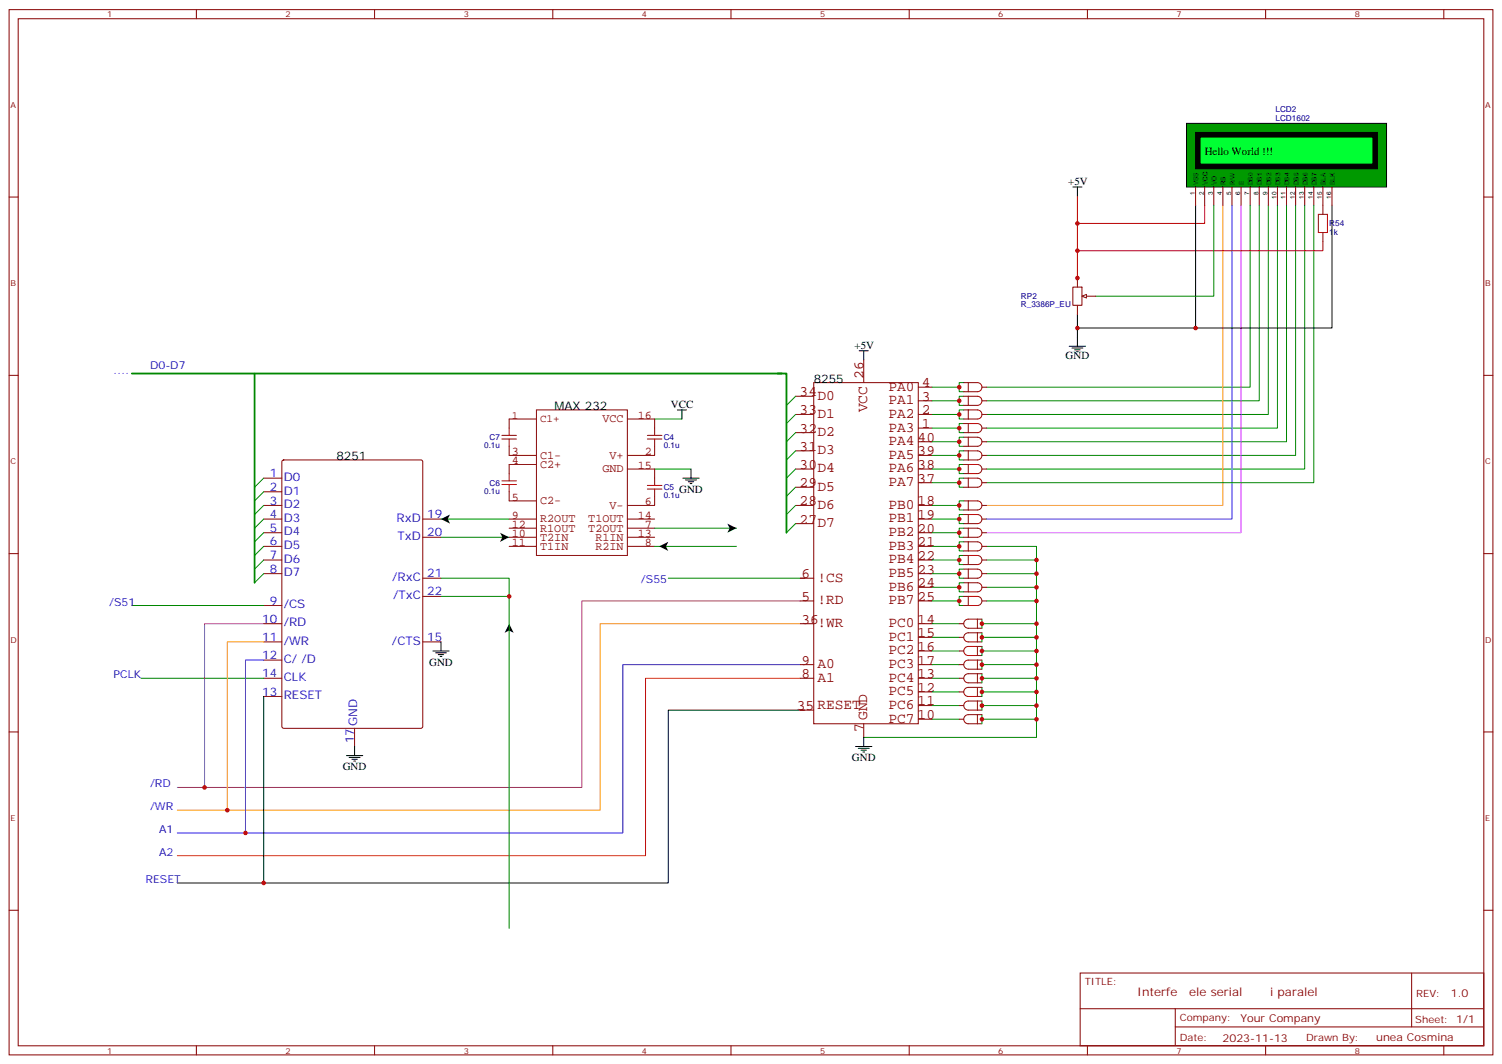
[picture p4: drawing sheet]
<svg xmlns="http://www.w3.org/2000/svg" width="583mm" height="413mm" viewBox="0 0 583 413" stroke-linecap="round" stroke-linejoin="round" font-family="sans-serif">
<g fill="none" stroke="#870000" stroke-width=".39">
<path d="M3.5 3.7h575.8v405.4h-575.8zM7.1 7.3h568.6v398.3h-568.6zM76.2 3.7v3.6M145.3 3.7v3.6M214.5 3.7v3.6M283.6 3.7v3.6M352.8 3.7v3.6M421.9 3.7v3.6M491.1 3.7v3.6M560.2 3.7v3.6M3.5 76.4h3.6M513.3 79.6v3.5"/>
<path d="M575.7 76.4h3.6M513.3 90.2v3.5M416.3 111.3h3.5v7.1h-3.5zM418 107.8v3.5M418 118.4v3.5M421.6 114.9h3.5M3.5 145.6h3.6M373.9 148.4h1.8M373.9 151.9h1.8M373.9 153.7h1.8M373.9 157.2h1.8M373.9 159h1.8"/>
<path d="M381 150.1h1.8M381 155.4h1.8M575.7 145.6h3.6M109.6 178.6l.5-.2h53.2l.7 .4v102.9l-.4 .7h-53.5l-.7-.4v-102.9zM197.6 162.5v3.5M197.6 173.1v3.5M254 162.5v3.5M254 173.1v3.5M373.9 162.5h1.8M373.9 164.3h1.8M373.9 167.8h1.8M373.9 169.5h1.8"/>
<path d="M373.9 173.1h1.8M373.9 174.8h1.8M373.9 178.4h1.8M381 160.7h1.8M381 166h1.8M381 171.3h1.8M381 176.6h1.8M102.3 196h7.1M102.3 190.7h7.1M102.3 185.4h7.1M197.6 180.1v3.6M197.6 190.7v3.5"/>
<path d="M254 181.9v3.5M254 192.5v3.5M373.9 185.4h1.8M373.9 180.1h1.8M373.9 183.7h1.8M373.9 194.2h1.8M373.9 197.8h1.8M373.9 199.5h1.8M373.9 188.9h1.8M381 196h1.8M381 181.9h1.8M381 187.2h1.8"/>
<path d="M3.5 214.7h3.6M102.3 201.3h7.1M102.3 217.2h7.1M102.3 211.9h7.1M102.3 206.6h7.1M164 208.4h7.1M164 201.3h7.1M373.9 208.4h1.8M373.9 203.1h1.8M373.9 204.8h1.8M373.9 210.1h1.8M373.9 213.6h1.8"/>
<path d="M373.9 215.4h1.8M373.9 218.9h1.8M381 201.3h1.8M381 217.2h1.8M381 211.9h1.8M381 206.6h1.8M575.7 214.7h3.6M102.3 234.8h7.1M102.3 222.5h7.1M164 231.3h7.1M164 224.2h7.1M373.9 231.3h1.8"/>
<path d="M373.9 224.2h1.8M373.9 234.8h1.8M373.9 220.7h1.8M373.9 226h1.8M373.9 229.5h1.8M381 222.5h1.8M381 227.8h1.8M381 233h1.8M102.3 248.9h7.1M102.3 256h7.1M102.3 241.9h7.1M164 248.9h7.1"/>
<path d="M372.2 241.9h1.7M372.2 247.2h1.7M372.2 252.4h1.7M372.2 257.7h1.7M379.2 248.9h1.8M379.2 256h1.8M379.2 240.1h1.8M379.2 243.6h1.8M379.2 245.4h1.8M379.2 250.7h1.8M379.2 254.2h1.8M379.2 259.5h1.8"/>
<path d="M102.3 263h7.1M102.3 270.1h7.1M372.2 263h1.7M372.2 268.3h1.7M372.2 273.6h1.7M372.2 278.9h1.7M379.2 270.1h1.8M379.2 261.3h1.8M379.2 264.8h1.8M379.2 266.6h1.8M379.2 271.9h1.8M379.2 275.4h1.8"/>
<path d="M379.2 277.1h1.8M3.5 283.8h3.6M137.6 282.4v7.1M379.2 280.7h1.8M575.7 283.8h3.6M3.5 353h3.6M575.7 353h3.6M419.1 377.3h156.6v28.3h-156.6zM547.7 377.4v20.8M419.1 391.2h156.5M456 398.2h119.6M456 391.2v14.1"/>
<path d="M76.2 405.6v3.5M145.3 405.6v3.5M214.5 405.6v3.5M283.6 405.6v3.5M352.8 405.6v3.5M421.9 405.6v3.5M491.1 405.6v3.5M560.2 405.6v3.5"/>
</g>
<g fill="none" stroke="#a10000" stroke-width=".39">
<path d="M511.5 83.1h3.6v7.1h-3.6zM375.7 148.4h3.5a1.76 1.76 0 0 1 1.8 1.7 1.76 1.76 0 0 1-1.8 1.8h-3.5zM375.7 153.7h3.5a1.76 1.76 0 0 1 1.8 1.7 1.76 1.76 0 0 1-1.8 1.8h-3.5zM375.7 159h3.5a1.76 1.76 0 0 1 1.8 1.7 1.76 1.76 0 0 1-1.8 1.8h-3.5zM194.7 170.3h5.7M194.7 168.8h5.7M197.6 166v2.8M197.6 170.3v2.8M251.2 170.3h5.6M251.2 168.8h5.6M254 166v2.8M254 170.3v2.8"/>
<path d="M375.7 164.3h3.5a1.76 1.76 0 0 1 1.8 1.7 1.76 1.76 0 0 1-1.8 1.8h-3.5zM375.7 169.5h3.5a1.76 1.76 0 0 1 1.8 1.8 1.76 1.76 0 0 1-1.8 1.8h-3.5zM375.7 174.8h3.5a1.76 1.76 0 0 1 1.8 1.8 1.76 1.76 0 0 1-1.8 1.8h-3.5zM194.7 187.9h5.7M194.7 186.5h5.7M197.6 183.7v2.8M197.6 187.9v2.8M251.2 189.7h5.6M251.2 188.2h5.6M254 185.4v2.8M254 189.7v2.8M375.7 180.1h3.5a1.76 1.76 0 0 1 1.8 1.8 1.76 1.76 0 0 1-1.8 1.8h-3.5z"/>
<path d="M375.7 194.2h3.5a1.76 1.76 0 0 1 1.8 1.8 1.76 1.76 0 0 1-1.8 1.8h-3.5zM375.7 199.5h3.5a1.76 1.76 0 0 1 1.8 1.8 1.76 1.76 0 0 1-1.8 1.8h-3.5zM375.7 185.4h3.5a1.76 1.76 0 0 1 1.8 1.8 1.76 1.76 0 0 1-1.8 1.7h-3.5zM375.7 204.8h3.5a1.76 1.76 0 0 1 1.8 1.8 1.76 1.76 0 0 1-1.8 1.8h-3.5zM375.7 210.1h3.5a1.76 1.76 0 0 1 1.8 1.8 1.76 1.76 0 0 1-1.8 1.7h-3.5zM375.7 215.4h3.5a1.76 1.76 0 0 1 1.8 1.8 1.76 1.76 0 0 1-1.8 1.7h-3.5zM375.7 220.7h3.5a1.76 1.76 0 0 1 1.8 1.8 1.76 1.76 0 0 1-1.8 1.7h-3.5zM375.7 226h3.5a1.76 1.76 0 0 1 1.8 1.8 1.76 1.76 0 0 1-1.8 1.7h-3.5zM375.7 231.3h3.5a1.76 1.76 0 0 1 1.8 1.7 1.76 1.76 0 0 1-1.8 1.8h-3.5zM374.5 240.6l1.2-.5h3.5v3.5h-3.5a1.76 1.76 0 0 1-1.6-1.1 1.76 1.76 0 0 1 .4-1.9zM374.5 245.9l1.2-.5h3.5v3.5h-3.5a1.76 1.76 0 0 1-1.6-1.1 1.76 1.76 0 0 1 .4-1.9zM374.5 251.2l1.2-.5h3.5v3.5h-3.5a1.76 1.76 0 0 1-1.6-1.1 1.76 1.76 0 0 1 .4-1.9z"/>
<path d="M374.5 256.5l1.2-.5h3.5v3.5h-3.5a1.76 1.76 0 0 1-1.6-1.1 1.76 1.76 0 0 1 .4-1.9zM374.5 261.8l1.2-.5h3.5v3.5h-3.5a1.76 1.76 0 0 1-1.6-1.1 1.76 1.76 0 0 1 .4-1.9zM374.5 267.1l1.2-.5h3.5v3.5h-3.5a1.76 1.76 0 0 1-1.6-1.1 1.76 1.76 0 0 1 .4-1.9zM374.5 272.4l1.2-.5h3.5v3.5h-3.5a1.76 1.76 0 0 1-1.6-1.1 1.76 1.76 0 0 1 .4-1.9zM374.5 277.7l1.2-.6h3.5v3.6h-3.5a1.76 1.76 0 0 1-1.6-1.1 1.76 1.76 0 0 1 .4-1.9z"/>
</g>
<g fill="none" stroke="#850000" stroke-width=".39">
<path d="M335.1 139.6v8.8M208.1 159h35.3v56.4h-35.3zM308.7 153.7h7M315.7 148.4h40.6v132.3h-40.6zM356.3 150.1h5.3M356.3 155.4h5.3M197.6 176.6h10.5M197.6 162.5h10.5M243.4 176.6h10.6M243.4 162.5h10.6M308.7 160.7h7M308.7 167.8h7"/>
<path d="M308.7 174.8h7M356.3 176.6h5.3M356.3 171.3h5.3M356.3 160.7h5.3M356.3 166h5.3M197.6 194.2h10.5M197.6 180.1h10.5M243.4 196h10.6M243.4 181.9h10.6M308.7 196h7M308.7 181.9h7M308.7 188.9h7"/>
<path d="M356.3 196h5.3M356.3 181.9h5.3M356.3 187.2h5.3M197.6 201.3h10.5M197.6 211.9h10.5M197.6 204.8h10.5M197.6 208.4h10.5M243.4 201.3h10.6M243.4 211.9h10.6M243.4 204.8h10.6M243.4 208.4h10.6M308.7 203.1h7"/>
<path d="M356.3 201.3h5.3M356.3 211.9h5.3M356.3 217.2h5.3M356.3 206.6h5.3M310.4 224.2h5.3M310.4 233h5.3M356.3 233h5.3M356.3 227.8h5.3M356.3 222.5h5.3M310.4 257.7h5.3M310.4 241.9h5.3M356.3 257.7h5.3"/>
<path d="M356.3 241.9h5.3M356.3 252.4h5.3M356.3 247.2h5.3M310.4 263h5.3M310.4 275.4h5.3M356.3 263h5.3M356.3 268.3h5.3M356.3 273.6h5.3M356.3 278.9h5.3M335.1 280.7v5.3"/>
</g>
<g fill="none" stroke="#008700" stroke-width=".39">
<path d="M471 79.6v35.3h-45.9M485.1 79.6v70.5h-102.3M488.6 79.6v75.8h-105.8M492.1 79.6v81.1h-109.3M495.7 79.6v86.4h-112.9M499.2 79.6v91.7h-116.4M502.7 79.6v97h-119.9M506.2 79.6v102.3h-123.4M509.8 79.6v107.6h-127M308.7 153.7l-3.5 3.5M372.2 150.1v1.8h1.7M372.2 155.4v1.8h1.7"/>
<path d="M373.9 148.4h-1.7v1.7h-10.6M373.9 153.7h-1.7v1.7h-10.6M373.9 159h-1.7v1.7h-10.6M254 162.5h10.6M308.7 160.7l-3.5 3.6M308.7 167.8l-3.5 3.5M308.7 174.8l-3.5 3.6M372.2 160.7v1.8h1.7M372.2 166v1.8h1.7M372.2 171.3v1.8h1.7M372.2 176.6v1.8h1.7M373.9 164.3h-1.7v1.7h-10.6"/>
<path d="M373.9 169.5h-1.7v1.8h-10.6M373.9 174.8h-1.7v1.8h-10.6M102.3 196l-3.5 3.5M102.3 190.7l-3.5 3.5M102.3 185.4l-3.5 3.5M254 181.9h14.1M308.7 181.9l-3.5 3.5M308.7 188.9l-3.5 3.6M308.7 196l-3.5 3.5M372.2 181.9v1.8h1.7M372.2 196v1.8h1.7M372.2 187.2v1.7h1.7"/>
<path d="M373.9 180.1h-1.7v1.8h-10.6M373.9 194.2h-1.7v1.8h-10.6M373.9 199.5h-1.7v1.8h-10.6M373.9 185.4h-1.7v1.8h-10.6M102.3 217.2l-3.5 3.5M102.3 211.9l-3.5 3.5M102.3 206.6l-3.5 3.5M102.3 201.3l-3.5 3.5M171.1 208.4h26.5M171.1 201.3h26.5M254 204.8h31.8M254 211.9h31.8"/>
<path d="M308.7 203.1l-3.5 3.5M372.2 201.3v1.8h1.7M372.2 206.6v1.8h1.7M372.2 211.9v1.7h1.7M372.2 217.2v1.7h1.7M373.9 204.8h-1.7v1.8h-10.6M373.9 210.1h-1.7v1.8h-10.6M373.9 215.4h-1.7v1.8h-10.6M382.8 211.9h19.4v74.1h-67.1M382.8 217.2h19.4M51.2 234.8h51.1M102.3 222.5l-3.5 3.5"/>
<path d="M171.1 231.3h26.5M259.3 224.2h52.9M372.2 222.5v1.7h1.7M372.2 227.8v1.7h1.7M372.2 233v1.8h1.7M373.9 220.7h-1.7v1.8h-10.6M373.9 226h-1.7v1.8h-10.6M373.9 231.3h-1.7v1.7h-10.6M382.8 222.5h19.4M382.8 227.8h19.4M382.8 233h19.4M361.6 241.9h10.6"/>
<path d="M361.6 247.2h10.6M361.6 252.4h10.6M361.6 257.7h10.6M381 240.1v1.8h21.2M381 245.4v1.8h21.2M381 250.7v1.7h21.2M381 256v1.7h21.2M381 241.9v1.7M381 247.2v1.7M381 252.4v1.8M381 257.7v1.8M54.7 263h47.6"/>
<path d="M361.6 263h10.6M361.6 268.3h10.6M361.6 273.6h10.6M361.6 278.9h10.6M381 261.3v1.7h21.2M381 266.6v1.7h21.2M381 271.9v1.7h21.2M381 277.1v1.8h21.2M381 263v1.8M381 268.3v1.8M381 273.6v1.8M381 278.9v1.8"/>
</g>
<g fill="none" stroke="#000" stroke-width=".39">
<path d="M463.9 79.6v47.6h-45.9M516.8 79.6v47.6h-52.9M418 121.9v8.8M262.8 159h3.5M264.6 159v3.5M264.9 185.4h6.4M266 186.1h4.2M267.1 186.8h2.1M267.8 187.5h.7M268.1 181.9v3.5M167.9 252.4h6.4M169 253.2h4.2"/>
<path d="M170 253.9h2.2M170.7 254.6h.7M171.1 248.9v3.5M102.3 270.1v72.3M312.2 275.4h-52.9v67h-190.5M134.4 293h6.4M135.5 293.7h4.2M136.5 294.4h2.1M137.2 295.1h.7M137.6 289.5v3.5"/>
</g>
<path d="M51.2 144.9h252.2M98.8 144.9v81.1M301.6 144.9h3.6v61.7" fill="none" stroke="#008700" stroke-width=".71"/>
<path d="M171.1 201.3l3.5-1.8-.9 1.8 .9 1.8zM194 206.6l3.6 1.8-3.6 1.7 .9-1.7zM255.8 211.9l3.5-1.8-.9 1.8 .9 1.7zM282.2 203.1l3.6 1.7-3.6 1.8 .9-1.8zM197.6 241.9l1.7 3.5-1.7-.9-1.8 .9z" fill="#000"/>
<path d="M310.4 233h-84.6v72.4h-157M102.3 241.9h-22.9v63.5" fill="none" stroke="#939" stroke-width=".39"/>
<path d="M474.5 79.6v116.4h-91.7M102.3 248.9h-14.1v65.3M310.4 241.9h-77.6v72.3h-164" fill="none" stroke="#f90" stroke-width=".39"/>
<path d="M102.3 256h-7.1v67M310.4 257.7h-68.7v65.3h-172.9" fill="none" stroke="#30f" stroke-width=".39"/>
<path d="M310.4 263h-59.9v68.8h-181.7" fill="none" stroke="#f30" stroke-width=".39"/>
<path d="M478 79.6v121.7h-95.2" fill="none" stroke="#06f" stroke-width=".39"/>
<path d="M481.5 79.6v127h-98.7" fill="none" stroke="#c0f" stroke-width=".39"/>
<path d="M418 76.1v31.7M467.4 79.6v7h-49.4M513.3 93.7v3.5h-95.3" fill="none" stroke="#c00" stroke-width=".39"/>
<path d="M419.8 114.9l1.8-.7v1.4z" fill="#f0f0f0" stroke="#870000" stroke-width=".39"/>
<path d="M416.3 72.5h3.5M418 72.5v3.6M414.9 134.3h6.3M415.9 135h4.3M417 135.7h2.1M417.7 136.4h.7M418 130.7v3.6" fill="none" stroke="#000" stroke-width=".39"/>
<path d="M460.4 47.8h77.6v24.7h-77.6z" fill="#090" stroke="#000" stroke-width=".39"/>
<g fill="none" stroke="#870000" stroke-width=".39">
<path d="M463.9 72.5v7.1M467.4 72.5v7.1M471 72.5v7.1M474.5 72.5v7.1M478 72.5v7.1M481.5 72.5v7.1M485.1 72.5v7.1M488.6 72.5v7.1M492.1 72.5v7.1M495.7 72.5v7.1M499.2 72.5v7.1M502.7 72.5v7.1"/>
<path d="M506.2 72.5v7.1M509.8 72.5v7.1M513.3 72.5v7.1M516.8 72.5v7.1"/>
</g>
<path d="M463.9 51.4h70.6v14.1h-70.6z" fill="#000" stroke="#000" stroke-width=".39"/>
<path d="M465.7 53.1h67v10.6h-67z" fill="none" stroke="#000" stroke-width=".39"/>
<path d="M465.7 53.1h67v10.6h-67z" fill="#0f3" stroke="#000" stroke-width=".39"/>
<path d="M333.4 136h3.5M335.1 136v3.6M332 289.5h6.3M333 290.2h4.3M334.1 290.9h2.1M334.8 291.6h.7M335.1 286v3.5" fill="none" stroke="#000" stroke-width=".39"/>
<path d="M171.1 224.2h26.5v135.8" fill="none" stroke="#008700" stroke-width=".39"/>
<g fill="#c00">
<circle cx="402.2" cy="278.9" r=".88"/>
<circle cx="402.2" cy="273.6" r=".88"/>
<circle cx="402.2" cy="268.3" r=".88"/>
<circle cx="402.2" cy="263" r=".88"/>
<circle cx="402.2" cy="257.7" r=".88"/>
<circle cx="402.2" cy="252.4" r=".88"/>
<circle cx="402.2" cy="247.2" r=".88"/>
<circle cx="402.2" cy="241.9" r=".88"/>
<circle cx="402.2" cy="233" r=".88"/>
<circle cx="402.2" cy="227.8" r=".88"/>
<circle cx="402.2" cy="222.5" r=".88"/>
<circle cx="402.2" cy="217.2" r=".88"/>
<circle cx="418" cy="127.2" r=".88"/>
<circle cx="418" cy="86.6" r=".88"/>
<circle cx="418" cy="97.2" r=".88"/>
<circle cx="381" cy="278.9" r=".88"/>
<circle cx="381" cy="273.6" r=".88"/>
<circle cx="381" cy="268.3" r=".88"/>
<circle cx="381" cy="263" r=".88"/>
<circle cx="381" cy="257.7" r=".88"/>
<circle cx="381" cy="252.4" r=".88"/>
<circle cx="381" cy="247.2" r=".88"/>
<circle cx="381" cy="241.9" r=".88"/>
<circle cx="372.2" cy="187.2" r=".88"/>
<circle cx="372.2" cy="233" r=".88"/>
<circle cx="372.2" cy="227.8" r=".88"/>
<circle cx="372.2" cy="222.5" r=".88"/>
<circle cx="372.2" cy="217.2" r=".88"/>
<circle cx="372.2" cy="211.9" r=".88"/>
<circle cx="372.2" cy="206.6" r=".88"/>
<circle cx="372.2" cy="201.3" r=".88"/>
<circle cx="372.2" cy="196" r=".88"/>
<circle cx="372.2" cy="181.9" r=".88"/>
<circle cx="372.2" cy="176.6" r=".88"/>
<circle cx="372.2" cy="171.3" r=".88"/>
<circle cx="372.2" cy="166" r=".88"/>
<circle cx="372.2" cy="160.7" r=".88"/>
<circle cx="372.2" cy="155.4" r=".88"/>
<circle cx="372.2" cy="150.1" r=".88"/>
<circle cx="88.2" cy="314.2" r=".88"/>
<circle cx="79.4" cy="305.4" r=".88"/>
<circle cx="102.3" cy="342.4" r=".88"/>
<circle cx="95.3" cy="323" r=".88"/>
<circle cx="418" cy="107.8" r=".88"/>
<circle cx="197.6" cy="231.3" r=".88"/>
<circle cx="463.9" cy="127.2" r=".88"/>
</g>
<g font-size="5.6" fill="#840000">
<text x="335.1" y="146.9" transform="rotate(-90 335.1 146.9)">26</text>
<text x="310.3" y="153.6">34</text>
<text x="317.1" y="155">D0</text>
<text x="344.7" y="151.5">PA0</text>
<text x="357.7" y="150.1">4</text>
<text x="357.7" y="155.4">3</text>
<text x="310.3" y="160.7">33</text>
<text x="336.5" y="159.9" transform="rotate(-90 336.5 159.9)">VCC</text>
<text x="344.7" y="156.8">PA1</text>
<text x="357.7" y="160.7">2</text>
<text x="310.3" y="167.7">32</text>
<text x="317.1" y="162">D1</text>
<text x="344.7" y="162">PA2</text>
<text x="344.7" y="167.3">PA3</text>
<text x="357.7" y="166">1</text>
<text x="317.1" y="169.1">D2</text>
<text x="344.7" y="172.6">PA4</text>
<text x="356.1" y="171.3">40</text>
<text x="310.3" y="174.8">31</text>
<text x="317.1" y="176.2">D3</text>
<text x="344.7" y="177.9">PA5</text>
<text x="356.1" y="176.6">39</text>
<text x="310.3" y="181.9">30</text>
<text x="317.1" y="183.2">D4</text>
<text x="344.7" y="183.2">PA6</text>
<text x="356.1" y="181.9">38</text>
<text x="310.3" y="188.9">29</text>
<text x="317.1" y="190.3">D5</text>
<text x="344.7" y="188.5">PA7</text>
<text x="356.1" y="187.1">37</text>
<text x="310.3" y="196">28</text>
<text x="317.1" y="197.3">D6</text>
<text x="344.7" y="197.3">PB0</text>
<text x="356.1" y="196">18</text>
<text x="310.3" y="203">27</text>
<text x="344.7" y="202.6">PB1</text>
<text x="356.1" y="201.3">19</text>
<text x="317.1" y="204.4">D7</text>
<text x="344.7" y="207.9">PB2</text>
<text x="356.1" y="206.6">20</text>
<text x="344.7" y="213.2">PB3</text>
<text x="356.1" y="211.8">21</text>
<text x="344.7" y="218.5">PB4</text>
<text x="356.1" y="217.1">22</text>
<text x="311" y="224.2">6</text>
<text x="317.1" y="225.5">!CS</text>
<text x="344.7" y="223.8">PB5</text>
<text x="356.1" y="227.7">24</text>
<text x="356.1" y="222.4">23</text>
<text x="311" y="233">5</text>
<text x="344.7" y="229.1">PB6</text>
<text x="356.1" y="233">25</text>
<text x="317.1" y="234.4">!RD</text>
<text x="344.7" y="234.4">PB7</text>
<text x="311" y="241.8">36!WR</text>
<text x="344.7" y="243.2">PC0</text>
<text x="356.1" y="241.8">14</text>
<text x="344.7" y="248.5">PC1</text>
<text x="356.1" y="247.1">15</text>
<text x="311" y="257.7">9</text>
<text x="344.7" y="253.8">PC2</text>
<text x="356.1" y="257.7">17</text>
<text x="356.1" y="252.4">16</text>
<text x="311" y="263">8</text>
<text x="317.1" y="259.1">A0</text>
<text x="344.7" y="259.1">PC3</text>
<text x="356.1" y="263">13</text>
<text x="317.1" y="264.4">A1</text>
<text x="344.7" y="264.4">PC4</text>
<text x="344.7" y="269.6">PC5</text>
<text x="356.1" y="268.3">12</text>
<text x="309.2" y="275.3">35</text>
<text x="317.1" y="274.9">RESET</text>
<text x="344.7" y="274.9">PC6</text>
<text x="356.1" y="273.6">11</text>
<text x="336.5" y="279.3" transform="rotate(-90 336.5 279.3)">GND</text>
<text x="344.7" y="280.2">PC7</text>
<text x="356.1" y="278.9">10</text>
<text x="335.1" y="283.7" transform="rotate(-90 335.1 283.7)">7</text>
</g>
<g font-size="4.6">
<text x="315.7" y="148.4">8255</text>
<text x="215.2" y="159">MAX 232</text>
<text x="130.5" y="178.4">8251</text>
</g>
<g font-size="4.6" fill="#840000">
<text x="233.8" y="163.8">VCC</text>
<text x="247.4" y="162.5">16</text>
<text x="198.6" y="176.6">3</text>
<text x="209.5" y="177.9">C1-</text>
<text x="236.5" y="177.9">V+</text>
<text x="250.2" y="176.6">2</text>
<text x="198.6" y="180.1">4</text>
<text x="209.5" y="181.5">C2+</text>
<text x="233.8" y="183.2">GND</text>
<text x="247.4" y="181.9">15</text>
<text x="198.6" y="194.2">5</text>
<text x="209.5" y="195.6">C2-</text>
<text x="236.5" y="197.3">V-</text>
<text x="250.2" y="196">6</text>
<text x="198.6" y="201.3">9</text>
<text x="209.5" y="202.6">R2OUT</text>
<text x="228.2" y="202.6">T1OUT</text>
<text x="247.4" y="201.3">14</text>
<text x="198.6" y="204.8">12</text>
<text x="198.6" y="208.3">10</text>
<text x="209.5" y="206.1">R1OUT</text>
<text x="209.5" y="209.7">T2IN</text>
<text x="228.2" y="206.1">T2OUT</text>
<text x="231" y="209.7">R1IN</text>
<text x="247.4" y="208.3">13</text>
<text x="250.2" y="204.8">7</text>
<text x="198.6" y="211.8">11</text>
<text x="209.5" y="213.2">T1IN</text>
<text x="231" y="213.2">R2IN</text>
<text x="250.2" y="211.8">8</text>
</g>
<g font-size="4.6" fill="#00f">
<text x="104.7" y="185.1">1</text>
<text x="104.7" y="190.4">2</text>
<text x="110.1" y="191.8">D1</text>
<text x="110.1" y="186.5">D0</text>
<text x="104.7" y="195.7">3</text>
<text x="110.1" y="197.1">D2</text>
<text x="104.7" y="200.9">4</text>
<text x="110.1" y="202.4">D3</text>
<text x="153.9" y="202.4">RxD</text>
<text x="165.8" y="200.9">19</text>
<text x="104.7" y="206.2">5</text>
<text x="110.1" y="207.6">D4</text>
<text x="154.3" y="209.4">TxD</text>
<text x="165.8" y="208">20</text>
<text x="104.7" y="211.5">6</text>
<text x="110.1" y="212.9">D5</text>
<text x="104.7" y="216.8">7</text>
<text x="110.1" y="218.2">D6</text>
<text x="104.7" y="222.1">8</text>
<text x="110.1" y="223.5">D7</text>
<text x="152.2" y="225.3">/RxC</text>
<text x="165.8" y="223.9">21</text>
<text x="152.5" y="232.3">/TxC</text>
<text x="165.8" y="230.9">22</text>
<text x="104.7" y="234.5">9</text>
<text x="110.1" y="235.9">/CS</text>
<text x="101.8" y="241.5">10</text>
<text x="110.1" y="242.9">/RD</text>
<text x="101.8" y="248.6">11</text>
<text x="110.1" y="250">/WR</text>
<text x="152.1" y="250">/CTS</text>
<text x="165.8" y="248.6">15</text>
<text x="101.8" y="255.6">12</text>
<text x="110.1" y="257">C/ /D</text>
<text x="101.8" y="262.7">14</text>
<text x="101.8" y="269.7">13</text>
<text x="110.1" y="264.1">CLK</text>
<text x="110.1" y="271.1">RESET</text>
<text x="138.6" y="281.7" transform="rotate(-90 138.6 281.7)">GND</text>
<text x="137.2" y="288.3" transform="rotate(-90 137.2 288.3)">17</text>
</g>
<g font-size="4.6" fill="#800">
<text x="441.2" y="386.4">Interfe</text>
<text x="461.4" y="386.4">ele serial</text>
<text x="492.9" y="386.4">i paralel</text>
</g>
<g font-size="4.2">
<text x="467.4" y="60.2">Hello World !!!</text>
<text x="414.5" y="71.8">+5V</text>
<text x="331.6" y="135.3">+5V</text>
<text x="413.5" y="139.3">GND</text>
<text x="260.3" y="158.3">VCC</text>
<text x="263.5" y="191.1">GND</text>
<text x="166.5" y="258.1">GND</text>
<text x="133" y="298.7">GND</text>
<text x="330.6" y="295.1">GND</text>
</g>
<g font-size="4.2" fill="#00f">
<text x="58.2" y="143.1">D0-D7</text>
<text x="44.1" y="144.9">....</text>
<text x="248.7" y="226">/S55</text>
<text x="42.3" y="234.8">/S51</text>
<text x="44.1" y="263">PCLK</text>
<text x="58.2" y="305.4">/RD</text>
<text x="58.2" y="314.2">/WR</text>
<text x="61.7" y="323">A1</text>
<text x="61.7" y="331.8">A2</text>
<text x="56.4" y="342.4">RESET</text>
</g>
<g font-size="4.2" fill="#840000">
<text x="198.6" y="162.5">1</text>
<text x="209.5" y="163.8">C1+</text>
</g>
<g font-size="4.2" fill="#800">
<text x="562.9" y="386.6">1.0</text>
<text x="481.3" y="396.2">Your Company</text>
<text x="474.4" y="404">2023-11-13</text>
<text x="534" y="403.9">unea Cosmina</text>
</g>
<g font-size="3.9" fill="#800">
<text x="420.9" y="381.9">TITLE:</text>
<text x="549.5" y="386.6">REV:</text>
<text x="457.8" y="396.1">Company:</text>
<text x="549.1" y="396.7">Sheet: 1/1</text>
<text x="457.8" y="403.8">Date:</text>
<text x="506.8" y="403.9">Drawn By:</text>
</g>
<g font-size="3.2" fill="#800">
<text x="41.6" y="6.7">1</text>
<text x="110.8" y="6.7">2</text>
<text x="179.9" y="6.7">3</text>
<text x="249.1" y="6.7">4</text>
<text x="318.2" y="6.7">5</text>
<text x="387.3" y="6.7">6</text>
<text x="456.5" y="6.7">7</text>
<text x="525.6" y="6.7">8</text>
<text x="4.1" y="41.8">A</text>
<text x="576.3" y="41.8">A</text>
<text x="4.1" y="111">B</text>
<text x="576.3" y="111">B</text>
<text x="4.1" y="180.1">C</text>
<text x="576.3" y="180.1">C</text>
<text x="4.1" y="249.3">D</text>
<text x="576.3" y="249.3">D</text>
<text x="4.1" y="318.4">E</text>
<text x="576.3" y="318.4">E</text>
<text x="41.6" y="408.6">1</text>
<text x="110.8" y="408.6">2</text>
<text x="179.9" y="408.6">3</text>
<text x="249.1" y="408.6">4</text>
<text x="318.2" y="408.6">5</text>
<text x="387.3" y="408.6">6</text>
<text x="456.5" y="408.6">7</text>
<text x="525.6" y="408.6">8</text>
</g>
<g font-size="3.2" fill="#000080">
<text x="494.9" y="46.8">LCD1602</text>
<text x="494.9" y="43.5">LCD2</text>
<text x="515.8" y="87.7">R54</text>
<text x="515.8" y="90.9">1k</text>
<text x="396.1" y="119.1">R_3386P_EU</text>
<text x="396.1" y="116">RP2</text>
<text x="187.9" y="173.8">0.1u</text>
<text x="190" y="170.8">C7</text>
<text x="257.5" y="173.9">0.1u</text>
<text x="257.5" y="170.7">C4</text>
<text x="187.9" y="191.5">0.1u</text>
<text x="190" y="188.3">C6</text>
<text x="257.5" y="190.1">C5</text>
<text x="257.5" y="193.3">0.1u</text>
</g>
<g font-size="2.5">
<text x="465" y="71.8" transform="rotate(-90 465 71.8)">VSS</text>
<text x="468.5" y="71.8" transform="rotate(-90 468.5 71.8)">VCC</text>
<text x="472" y="71.8" transform="rotate(-90 472 71.8)">VO</text>
<text x="475.5" y="71.8" transform="rotate(-90 475.5 71.8)">RS</text>
<text x="479.1" y="71.8" transform="rotate(-90 479.1 71.8)">R/W</text>
<text x="482.6" y="71.8" transform="rotate(-90 482.6 71.8)">E</text>
<text x="486.1" y="71.8" transform="rotate(-90 486.1 71.8)">DB0</text>
<text x="489.7" y="71.8" transform="rotate(-90 489.7 71.8)">DB1</text>
<text x="493.2" y="71.8" transform="rotate(-90 493.2 71.8)">DB2</text>
<text x="496.7" y="71.8" transform="rotate(-90 496.7 71.8)">DB3</text>
<text x="500.2" y="71.8" transform="rotate(-90 500.2 71.8)">DB4</text>
<text x="503.8" y="71.8" transform="rotate(-90 503.8 71.8)">DB5</text>
<text x="507.3" y="71.8" transform="rotate(-90 507.3 71.8)">DB6</text>
<text x="510.8" y="71.8" transform="rotate(-90 510.8 71.8)">DB7</text>
<text x="514.3" y="71.8" transform="rotate(-90 514.3 71.8)">BLA</text>
<text x="517.9" y="71.8" transform="rotate(-90 517.9 71.8)">BLK</text>
<text x="463.5" y="75.7" transform="rotate(-90 463.5 75.7)">1</text>
<text x="467.1" y="75.7" transform="rotate(-90 467.1 75.7)">2</text>
<text x="470.6" y="75.7" transform="rotate(-90 470.6 75.7)">3</text>
<text x="474.1" y="75.7" transform="rotate(-90 474.1 75.7)">4</text>
<text x="477.7" y="75.7" transform="rotate(-90 477.7 75.7)">5</text>
<text x="481.2" y="75.7" transform="rotate(-90 481.2 75.7)">6</text>
<text x="484.7" y="75.7" transform="rotate(-90 484.7 75.7)">7</text>
<text x="488.2" y="75.7" transform="rotate(-90 488.2 75.7)">8</text>
<text x="491.8" y="75.7" transform="rotate(-90 491.8 75.7)">9</text>
<text x="495.3" y="77" transform="rotate(-90 495.3 77)">10</text>
<text x="498.8" y="77" transform="rotate(-90 498.8 77)">11</text>
<text x="502.4" y="77" transform="rotate(-90 502.4 77)">12</text>
<text x="505.9" y="77" transform="rotate(-90 505.9 77)">13</text>
<text x="509.4" y="77" transform="rotate(-90 509.4 77)">14</text>
<text x="512.9" y="77" transform="rotate(-90 512.9 77)">15</text>
<text x="516.5" y="77" transform="rotate(-90 516.5 77)">16</text>
</g>
</svg>
